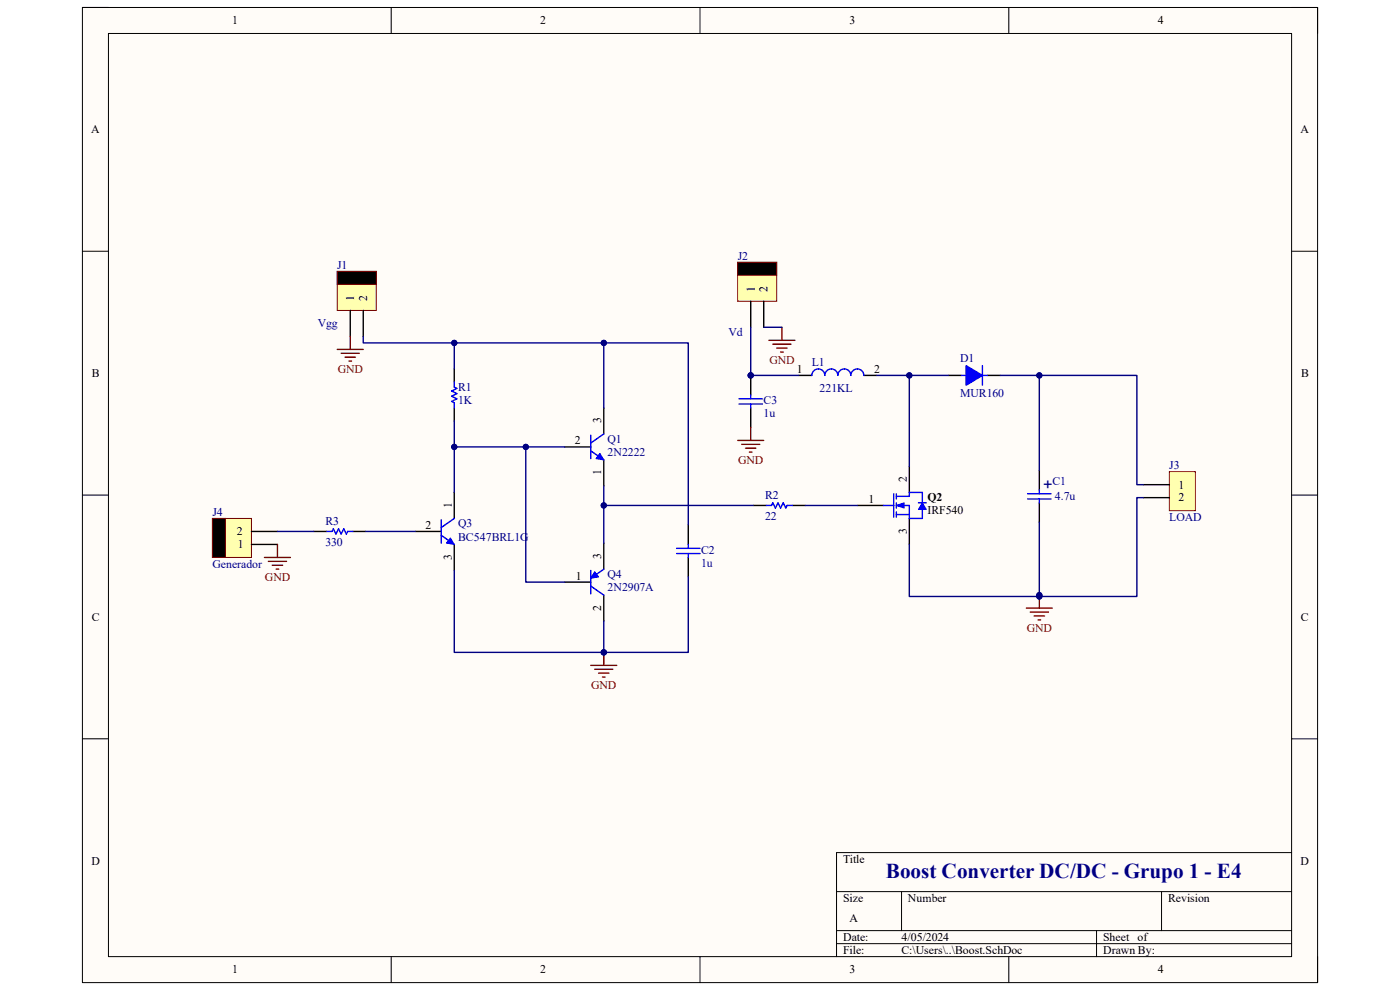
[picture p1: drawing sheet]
<svg xmlns="http://www.w3.org/2000/svg" width="297mm" height="210mm" viewBox="0 0 297 210" stroke-linecap="round" stroke-linejoin="round" font-family="sans-serif">
<path d="M17.5 1.6h262v206.8h-262z" fill-rule="evenodd" fill="#fffcf8"/>
<path d="M17.5 1.6h262v206.8h-262z" fill="none" stroke="#000" stroke-width=".21"/>
<path d="M23 7.1h251v195.8h-251z" fill-rule="evenodd" fill="#fffcf8"/>
<g fill="none" stroke="#000" stroke-width=".21">
<path d="M17.5 1.6h5.5M23 7.1h251v195.8h-251zM83 1.6v5.5M148.5 1.6v5.5M214 1.6v5.5M274 1.6h5.5v5.5M17.5 53.3h5.5M274 53.3h5.5M17.5 105h5.5M274 105h5.5M17.5 156.7h5.5M274 156.7h5.5"/>
<path d="M177.5 189.1h96.5M177.5 197.4h96.5M191.3 189.1v8.3M232.6 197.4v5.5M246.4 189.1v8.3M274 180.9h-96.5v22M83 202.9v5.5M148.5 202.9v5.5M177.5 200.2h96.5M214 202.9v5.5M279.5 202.9v5.5"/>
</g>
<path d="M156.5 55.6h8.3v8.3h-8.3z" fill-rule="evenodd" fill="#ffffb0"/>
<path d="M156.5 55.6h8.3v8.3h-8.3zM156.5 55.6h8.3v2.8h-8.3z" fill="none" stroke="#800000" stroke-width=".21"/>
<path d="M159.3 63.9v5.5M162 63.9v5.5" fill="none" stroke="#000" stroke-width=".3"/>
<path d="M156.5 55.6h8.3v2.8h-8.3z" fill-rule="evenodd" fill="#000"/>
<path d="M71.5 57.6h8.3v8.2h-8.3z" fill-rule="evenodd" fill="#ffffb0"/>
<path d="M71.5 57.6h8.3v8.2h-8.3zM71.5 57.6h8.3v2.7h-8.3z" fill="none" stroke="#800000" stroke-width=".21"/>
<path d="M74.3 65.8v5.6M77.1 65.8v5.6" fill="none" stroke="#000" stroke-width=".3"/>
<path d="M71.5 57.6h8.3v2.7h-8.3z" fill-rule="evenodd" fill="#000"/>
<path d="M45.1 110h8.2v8.3h-8.2z" fill-rule="evenodd" fill="#ffffb0"/>
<path d="M45.1 110h8.2v8.3h-8.2zM45.1 110h2.7v8.3h-2.7z" fill="none" stroke="#800000" stroke-width=".21"/>
<path d="M96.4 78.3v2.7M201.2 79.6h2.8M209.5 79.6h2.7M96.4 86.5v2.8M53.3 115.5h5.6M53.3 112.7h5.6M66.6 112.7h2.7M74.9 112.7h2.7M146 111.4v4.1M146 118.3v4.1M159.8 107.2h2.8M168.1 107.2h2.7" fill="none" stroke="#000" stroke-width=".3"/>
<path d="M45.1 110h2.7v8.3h-2.7z" fill-rule="evenodd" fill="#000"/>
<path d="M208.4 77.6v4.1M96.4 81v1.1l.5 .3-1.1 .6 1.1 .5-1.1 .6 1.1 .5-1.1 .6 .6 .2v1.1M69.3 112.7h1.1l.3-.5 .6 1.1 .5-1.1 .6 1.1 .5-1.1 .6 1.1 .3-.6h1.1M143.5 116.3h5M143.5 117.4h5M146 115.5v.8M146 117.4v.9M162.6 107.2h1.1l.3-.5 .5 1.1 .6-1.1 .5 1.1 .6-1.1 .5 1.1 .3-.6h1.1" fill="none" stroke="#00f" stroke-width=".3"/>
<path d="M205 77.6l3.4 2-3.4 2.1z" fill="#00f"/>
<g fill="none" stroke="#00f" stroke-width=".3">
<path d="M204 79.6h1M205 77.6l3.4 2-3.4 2.1zM208.4 79.6h1.1M187.4 107.2h2.2M189.6 104.7v5M190.2 105.3h2.7M190.2 107.2h2.7v2.8M190.2 109.2h2.7M190.2 104.7v1.1M190.2 106.7v1.1M190.2 108.6v1.1M218 105.8h5"/>
<path d="M218 104.7h5M220.5 103.9v.8M220.5 105.8v.9"/>
</g>
<path d="M192.9 99v5.5M220.5 99.8v4.1M181.9 107.2h5.5M192.9 110v5.5M220.5 106.7v4.1" fill="none" stroke="#000" stroke-width=".3"/>
<path d="M190.2 107.2l1.6-.5v1.1z" fill="#00f"/>
<path d="M190.2 107.2l1.6-.5v1.1z" fill="none" stroke="#00f" stroke-width=".21"/>
<path d="M192.9 105.3v-.8h2.8v2.2M195.7 108.1v1.9h-2.8" fill="none" stroke="#00f" stroke-width=".3"/>
<path d="M195.7 106.7l.8 1.4h-1.7z" fill="#00f"/>
<path d="M195.7 106.7l.8 1.4h-1.7z" fill="none" stroke="#00f" stroke-width=".21"/>
<path d="M172.2 79.6a1.38 1.38 0 0 1 1.4-1.3 1.38 1.38 0 0 1 1.4 1.3 1.38 1.38 0 0 1 1.4-1.3 1.38 1.38 0 0 1 1.3 1.3 1.38 1.38 0 0 1 1.4-1.3 1.38 1.38 0 0 1 1.4 1.3 1.38 1.38 0 0 1 1.4-1.3 1.38 1.38 0 0 1 1.4 1.3M194.8 106.7h1.7" fill="none" stroke="#00f" stroke-width=".3"/>
<path d="M169.5 79.6h2.7M183.3 79.6h2.7" fill="none" stroke="#000" stroke-width=".3"/>
<g fill="none" stroke="#800000" stroke-width=".3">
<path d="M71.5 74.1h5.6M72.4 74.9h3.8M73.2 75.8h2.2M74 76.6h.6M74.3 71.4v2.7M163.1 72.2h5.5M164 73h3.8M164.8 73.8h2.2M165.6 74.7h.6M165.9 69.4v2.8M56.1 118.3h5.5M56.9 119.1h3.9"/>
<path d="M57.8 119.9h2.2M58.9 115.5v2.8M58.6 120.7h.5M128.1 138.4v2.7M125.3 141.1h5.6M126.2 142h3.8M127 142.8h2.2M127.8 143.6h.6"/>
</g>
<circle cx="128.1" cy="138.4" r=".55" fill="#000080"/>
<circle cx="128.1" cy="138.4" r=".55" fill="none" stroke="#000080" stroke-width=".21"/>
<path d="M217.7 129h5.6M218.6 129.8h3.8M219.4 130.7h2.2M220.2 131.5h.6M220.5 126.3v2.7" fill="none" stroke="#800000" stroke-width=".3"/>
<circle cx="220.5" cy="126.3" r=".55" fill="#000080"/>
<circle cx="220.5" cy="126.3" r=".55" fill="none" stroke="#000080" stroke-width=".21"/>
<path d="M248.1 100.1h5.5v8.2h-5.5z" fill-rule="evenodd" fill="#ffffb0"/>
<path d="M248.1 100.1h5.5v8.2h-5.5z" fill="none" stroke="#800000" stroke-width=".21"/>
<path d="M88.1 112.7h5.5M96.4 104.5v5.5M96.4 115.5v5.5M242.6 102.8h5.5M242.6 105.6h5.5" fill="none" stroke="#000" stroke-width=".3"/>
<path d="M93.6 113.6l2.8 1.9M93.6 110.3v4.9M96.4 110l-2.8 1.9" fill="none" stroke="#00f" stroke-width=".3"/>
<path d="M95.5 114.1l.9 1.4-1.7-.3z" fill="#00f"/>
<path d="M95.5 114.1l.9 1.4-1.7-.3z" fill="none" stroke="#00f" stroke-width=".21"/>
<path d="M119.8 94.8h5.5M128.1 86.5v5.6M128.1 97.6v5.5" fill="none" stroke="#000" stroke-width=".3"/>
<path d="M125.3 95.6l2.8 2M125.3 92.3v5M128.1 92.1l-2.8 1.9" fill="none" stroke="#00f" stroke-width=".3"/>
<path d="M127.3 96.2l.8 1.4-1.7-.3z" fill="#00f"/>
<path d="M127.3 96.2l.8 1.4-1.7-.3z" fill="none" stroke="#00f" stroke-width=".21"/>
<path d="M128.1 115.2v5.5M119.8 123.5h5.5M128.1 126.3v5.5" fill="none" stroke="#000" stroke-width=".3"/>
<path d="M125.3 121v5M125.3 124.3l2.8 2M128.1 120.7l-1.9 1.4" fill="none" stroke="#00f" stroke-width=".3"/>
<path d="M126.2 121.3l.8 1.1-1.7 .3z" fill="#00f"/>
<path d="M126.2 121.3l.8 1.1-1.7 .3z" fill="none" stroke="#00f" stroke-width=".21"/>
<path d="M192.9 79.6v19.4M170.8 107.2h11.1" fill="none" stroke="#000080" stroke-width=".3"/>
<circle cx="192.9" cy="79.6" r=".55" fill="#000080"/>
<circle cx="192.9" cy="79.6" r=".55" fill="none" stroke="#000080" stroke-width=".21"/>
<path d="M212.2 79.6h8.3v20.2" fill="none" stroke="#000080" stroke-width=".3"/>
<circle cx="220.5" cy="79.6" r=".55" fill="#000080"/>
<circle cx="220.5" cy="79.6" r=".55" fill="none" stroke="#000080" stroke-width=".21"/>
<path d="M220.5 110.8v15.7h-27.6v-11" fill="none" stroke="#000080" stroke-width=".3"/>
<circle cx="220.5" cy="126.3" r=".55" fill="#000080"/>
<circle cx="220.5" cy="126.3" r=".55" fill="none" stroke="#000080" stroke-width=".21"/>
<circle cx="220.5" cy="126.5" r=".55" fill="#000080"/>
<circle cx="220.5" cy="126.5" r=".55" fill="none" stroke="#000080" stroke-width=".21"/>
<path d="M77.1 71.4v1.3h19.3v5.6" fill="none" stroke="#000080" stroke-width=".3"/>
<circle cx="96.4" cy="72.7" r=".55" fill="#000080"/>
<circle cx="96.4" cy="72.7" r=".55" fill="none" stroke="#000080" stroke-width=".21"/>
<path d="M96.4 72.7h31.7v13.8" fill="none" stroke="#000080" stroke-width=".3"/>
<circle cx="128.1" cy="72.7" r=".55" fill="#000080"/>
<circle cx="128.1" cy="72.7" r=".55" fill="none" stroke="#000080" stroke-width=".21"/>
<circle cx="96.4" cy="72.7" r=".55" fill="#000080"/>
<circle cx="96.4" cy="72.7" r=".55" fill="none" stroke="#000080" stroke-width=".21"/>
<path d="M119.8 94.8h-8.3v28.7h8.3M58.9 112.7h7.7M77.6 112.7h10.5" fill="none" stroke="#000080" stroke-width=".3"/>
<circle cx="111.5" cy="94.8" r=".55" fill="#000080"/>
<circle cx="111.5" cy="94.8" r=".55" fill="none" stroke="#000080" stroke-width=".21"/>
<path d="M96.4 94.8h15.1" fill="none" stroke="#000080" stroke-width=".3"/>
<circle cx="111.5" cy="94.8" r=".55" fill="#000080"/>
<circle cx="111.5" cy="94.8" r=".55" fill="none" stroke="#000080" stroke-width=".21"/>
<circle cx="96.4" cy="94.8" r=".55" fill="#000080"/>
<circle cx="96.4" cy="94.8" r=".55" fill="none" stroke="#000080" stroke-width=".21"/>
<path d="M96.4 121v17.4h31.7v-6.6" fill="none" stroke="#000080" stroke-width=".3"/>
<circle cx="128.1" cy="138.4" r=".55" fill="#000080"/>
<circle cx="128.1" cy="138.4" r=".55" fill="none" stroke="#000080" stroke-width=".21"/>
<path d="M146 122.4v16h-17.9" fill="none" stroke="#000080" stroke-width=".3"/>
<circle cx="128.1" cy="138.4" r=".55" fill="#000080"/>
<circle cx="128.1" cy="138.4" r=".55" fill="none" stroke="#000080" stroke-width=".21"/>
<path d="M128.1 72.7h17.9v38.7" fill="none" stroke="#000080" stroke-width=".3"/>
<circle cx="128.1" cy="72.7" r=".55" fill="#000080"/>
<circle cx="128.1" cy="72.7" r=".55" fill="none" stroke="#000080" stroke-width=".21"/>
<path d="M128.1 107.2h31.7" fill="none" stroke="#000080" stroke-width=".3"/>
<circle cx="128.1" cy="107.2" r=".55" fill="#000080"/>
<circle cx="128.1" cy="107.2" r=".55" fill="none" stroke="#000080" stroke-width=".21"/>
<path d="M220.5 79.6h20.7v23.2h1.4" fill="none" stroke="#000080" stroke-width=".3"/>
<circle cx="220.5" cy="79.6" r=".55" fill="#000080"/>
<circle cx="220.5" cy="79.6" r=".55" fill="none" stroke="#000080" stroke-width=".21"/>
<path d="M242.6 105.6h-1.4v20.9h-20.7" fill="none" stroke="#000080" stroke-width=".3"/>
<circle cx="220.5" cy="126.5" r=".55" fill="#000080"/>
<circle cx="220.5" cy="126.5" r=".55" fill="none" stroke="#000080" stroke-width=".21"/>
<path d="M159.3 69.4v10.2h10.2" fill="none" stroke="#000080" stroke-width=".3"/>
<circle cx="159.3" cy="79.6" r=".55" fill="#000080"/>
<circle cx="159.3" cy="79.6" r=".55" fill="none" stroke="#000080" stroke-width=".21"/>
<path d="M162 69.4h3.9" fill="none" stroke="#000080" stroke-width=".3"/>
<circle cx="159.3" cy="79.6" r=".55" fill="#000080"/>
<circle cx="159.3" cy="79.6" r=".55" fill="none" stroke="#000080" stroke-width=".21"/>
<path d="M159.3 79.6v4.2M159.3 86.5v4.2" fill="none" stroke="#000" stroke-width=".3"/>
<circle cx="159.3" cy="79.6" r=".55" fill="#000080"/>
<circle cx="159.3" cy="79.6" r=".55" fill="none" stroke="#000080" stroke-width=".21"/>
<path d="M156.8 84.6h4.9M156.8 85.7h4.9M159.3 83.8v.8M159.3 85.7v.8" fill="none" stroke="#00f" stroke-width=".3"/>
<path d="M156.5 93.4h5.5M157.3 94.3h3.9M158.2 95.1h2.2M159 95.9h.5M159.3 90.7v2.7" fill="none" stroke="#800000" stroke-width=".3"/>
<path d="M186 79.6h15.2" fill="none" stroke="#000080" stroke-width=".3"/>
<circle cx="192.9" cy="79.6" r=".55" fill="#000080"/>
<circle cx="192.9" cy="79.6" r=".55" fill="none" stroke="#000080" stroke-width=".21"/>
<path d="M96.4 89.3v15.2" fill="none" stroke="#000080" stroke-width=".3"/>
<circle cx="96.4" cy="94.8" r=".55" fill="#000080"/>
<circle cx="96.4" cy="94.8" r=".55" fill="none" stroke="#000080" stroke-width=".21"/>
<path d="M128.1 103.1v12.1" fill="none" stroke="#000080" stroke-width=".3"/>
<circle cx="128.1" cy="107.2" r=".55" fill="#000080"/>
<circle cx="128.1" cy="107.2" r=".55" fill="none" stroke="#000080" stroke-width=".21"/>
<text font-size="4.5" fill="#000080" x="188" y="186.2">Boost Converter DC/DC - Grupo 1 - E4</text>
<text font-size="3.5" fill="#000080" x="221.3" y="103.8">+</text>
<g font-size="2.5">
<text x="49.3" y="5.2">1</text>
<text x="114.6" y="5.2">2</text>
<text x="180.2" y="5.2">3</text>
<text x="245.6" y="5.2">4</text>
<text x="19.3" y="28.3">A</text>
<text x="275.9" y="28.3">A</text>
<text x="75.1" y="63.9" transform="rotate(-90 75.1 63.9)">1</text>
<text x="77.9" y="63.9" transform="rotate(-90 77.9 63.9)">2</text>
<text x="160.1" y="62" transform="rotate(-90 160.1 62)">1</text>
<text x="162.9" y="62" transform="rotate(-90 162.9 62)">2</text>
<text x="19.5" y="80">B</text>
<text x="169.1" y="79.1">1</text>
<text x="185.5" y="79.1">2</text>
<text x="276" y="80">B</text>
<text x="127.6" y="89.8" transform="rotate(-90 127.6 89.8)">3</text>
<text x="122" y="94.2">2</text>
<text x="127.6" y="100.7" transform="rotate(-90 127.6 100.7)">1</text>
<text x="95.8" y="107.8" transform="rotate(-90 95.8 107.8)">1</text>
<text x="184.2" y="106.7">1</text>
<text x="192.4" y="102.2" transform="rotate(-90 192.4 102.2)">2</text>
<text x="196.8" y="106.4">Q2</text>
<text x="250" y="103.6">1</text>
<text x="250" y="106.4">2</text>
<text x="50.2" y="113.6">2</text>
<text x="90.3" y="112.2">2</text>
<text x="192.4" y="113.2" transform="rotate(-90 192.4 113.2)">3</text>
<text x="196.8" y="109.1">IRF540</text>
<text x="50.5" y="116.3">1</text>
<text x="95.8" y="118.7" transform="rotate(-90 95.8 118.7)">3</text>
<text x="127.6" y="118.5" transform="rotate(-90 127.6 118.5)">3</text>
<text x="122.2" y="122.9">1</text>
<text x="19.5" y="131.7">C</text>
<text x="127.6" y="129.6" transform="rotate(-90 127.6 129.6)">2</text>
<text x="276" y="131.7">C</text>
<text x="19.4" y="183.4">D</text>
<text x="178.9" y="183">Title</text>
<text x="275.9" y="183.4">D</text>
<text x="178.9" y="191.3">Size</text>
<text x="192.6" y="191.3">Number</text>
<text x="247.8" y="191.3">Revision</text>
<text x="180.2" y="195.5">A</text>
<text x="178.9" y="199.6">Date:</text>
<text x="178.9" y="202.4">File:</text>
<text x="191.3" y="199.6">4/05/2024</text>
<text x="191.3" y="202.4">C:\Users\..\Boost.SchDoc</text>
<text x="234" y="202.4">Drawn By:</text>
<text x="234" y="199.6">Sheet</text>
<text x="241.4" y="199.6">of</text>
<text x="49.3" y="206.5">1</text>
<text x="114.6" y="206.5">2</text>
<text x="180.2" y="206.5">3</text>
<text x="245.6" y="206.5">4</text>
</g>
<g font-size="2.5" fill="#000080">
<text x="71.5" y="57">J1</text>
<text x="156.5" y="55.1">J2</text>
<text x="67.4" y="69.4">Vgg</text>
<text x="154.6" y="71.4">Vd</text>
<text x="172.2" y="77.7">L1</text>
<text x="203.7" y="76.8">D1</text>
<text x="97.2" y="82.9">R1</text>
<text x="173.9" y="83.2">221KL</text>
<text x="97.2" y="85.7">1K</text>
<text x="162" y="85.7">C3</text>
<text x="162" y="88.5">1u</text>
<text x="203.7" y="84.2">MUR160</text>
<text x="128.9" y="94">Q1</text>
<text x="128.9" y="96.7">2N2222</text>
<text x="248.1" y="99.5">J3</text>
<text x="162.3" y="105.8">R2</text>
<text x="223.3" y="103">C1</text>
<text x="223.8" y="106.1">4.7u</text>
<text x="45.1" y="109.4">J4</text>
<text x="69" y="111.3">R3</text>
<text x="97.2" y="111.9">Q3</text>
<text x="162.3" y="110.2">22</text>
<text x="248.1" y="110.5">LOAD</text>
<text x="69" y="115.8">330</text>
<text x="97.2" y="114.7">BC547BRL1G</text>
<text x="148.8" y="117.4">C2</text>
<text x="45.1" y="120.4">Generador</text>
<text x="128.9" y="122.7">Q4</text>
<text x="128.9" y="125.4">2N2907A</text>
<text x="148.8" y="120.2">1u</text>
</g>
<g font-size="2.5" fill="#800000">
<text x="163.2" y="77.1">GND</text>
<text x="71.7" y="79.1">GND</text>
<text x="156.6" y="98.4">GND</text>
<text x="56.2" y="123.2">GND</text>
<text x="217.8" y="134">GND</text>
<text x="125.4" y="146.1">GND</text>
</g>
</svg>
